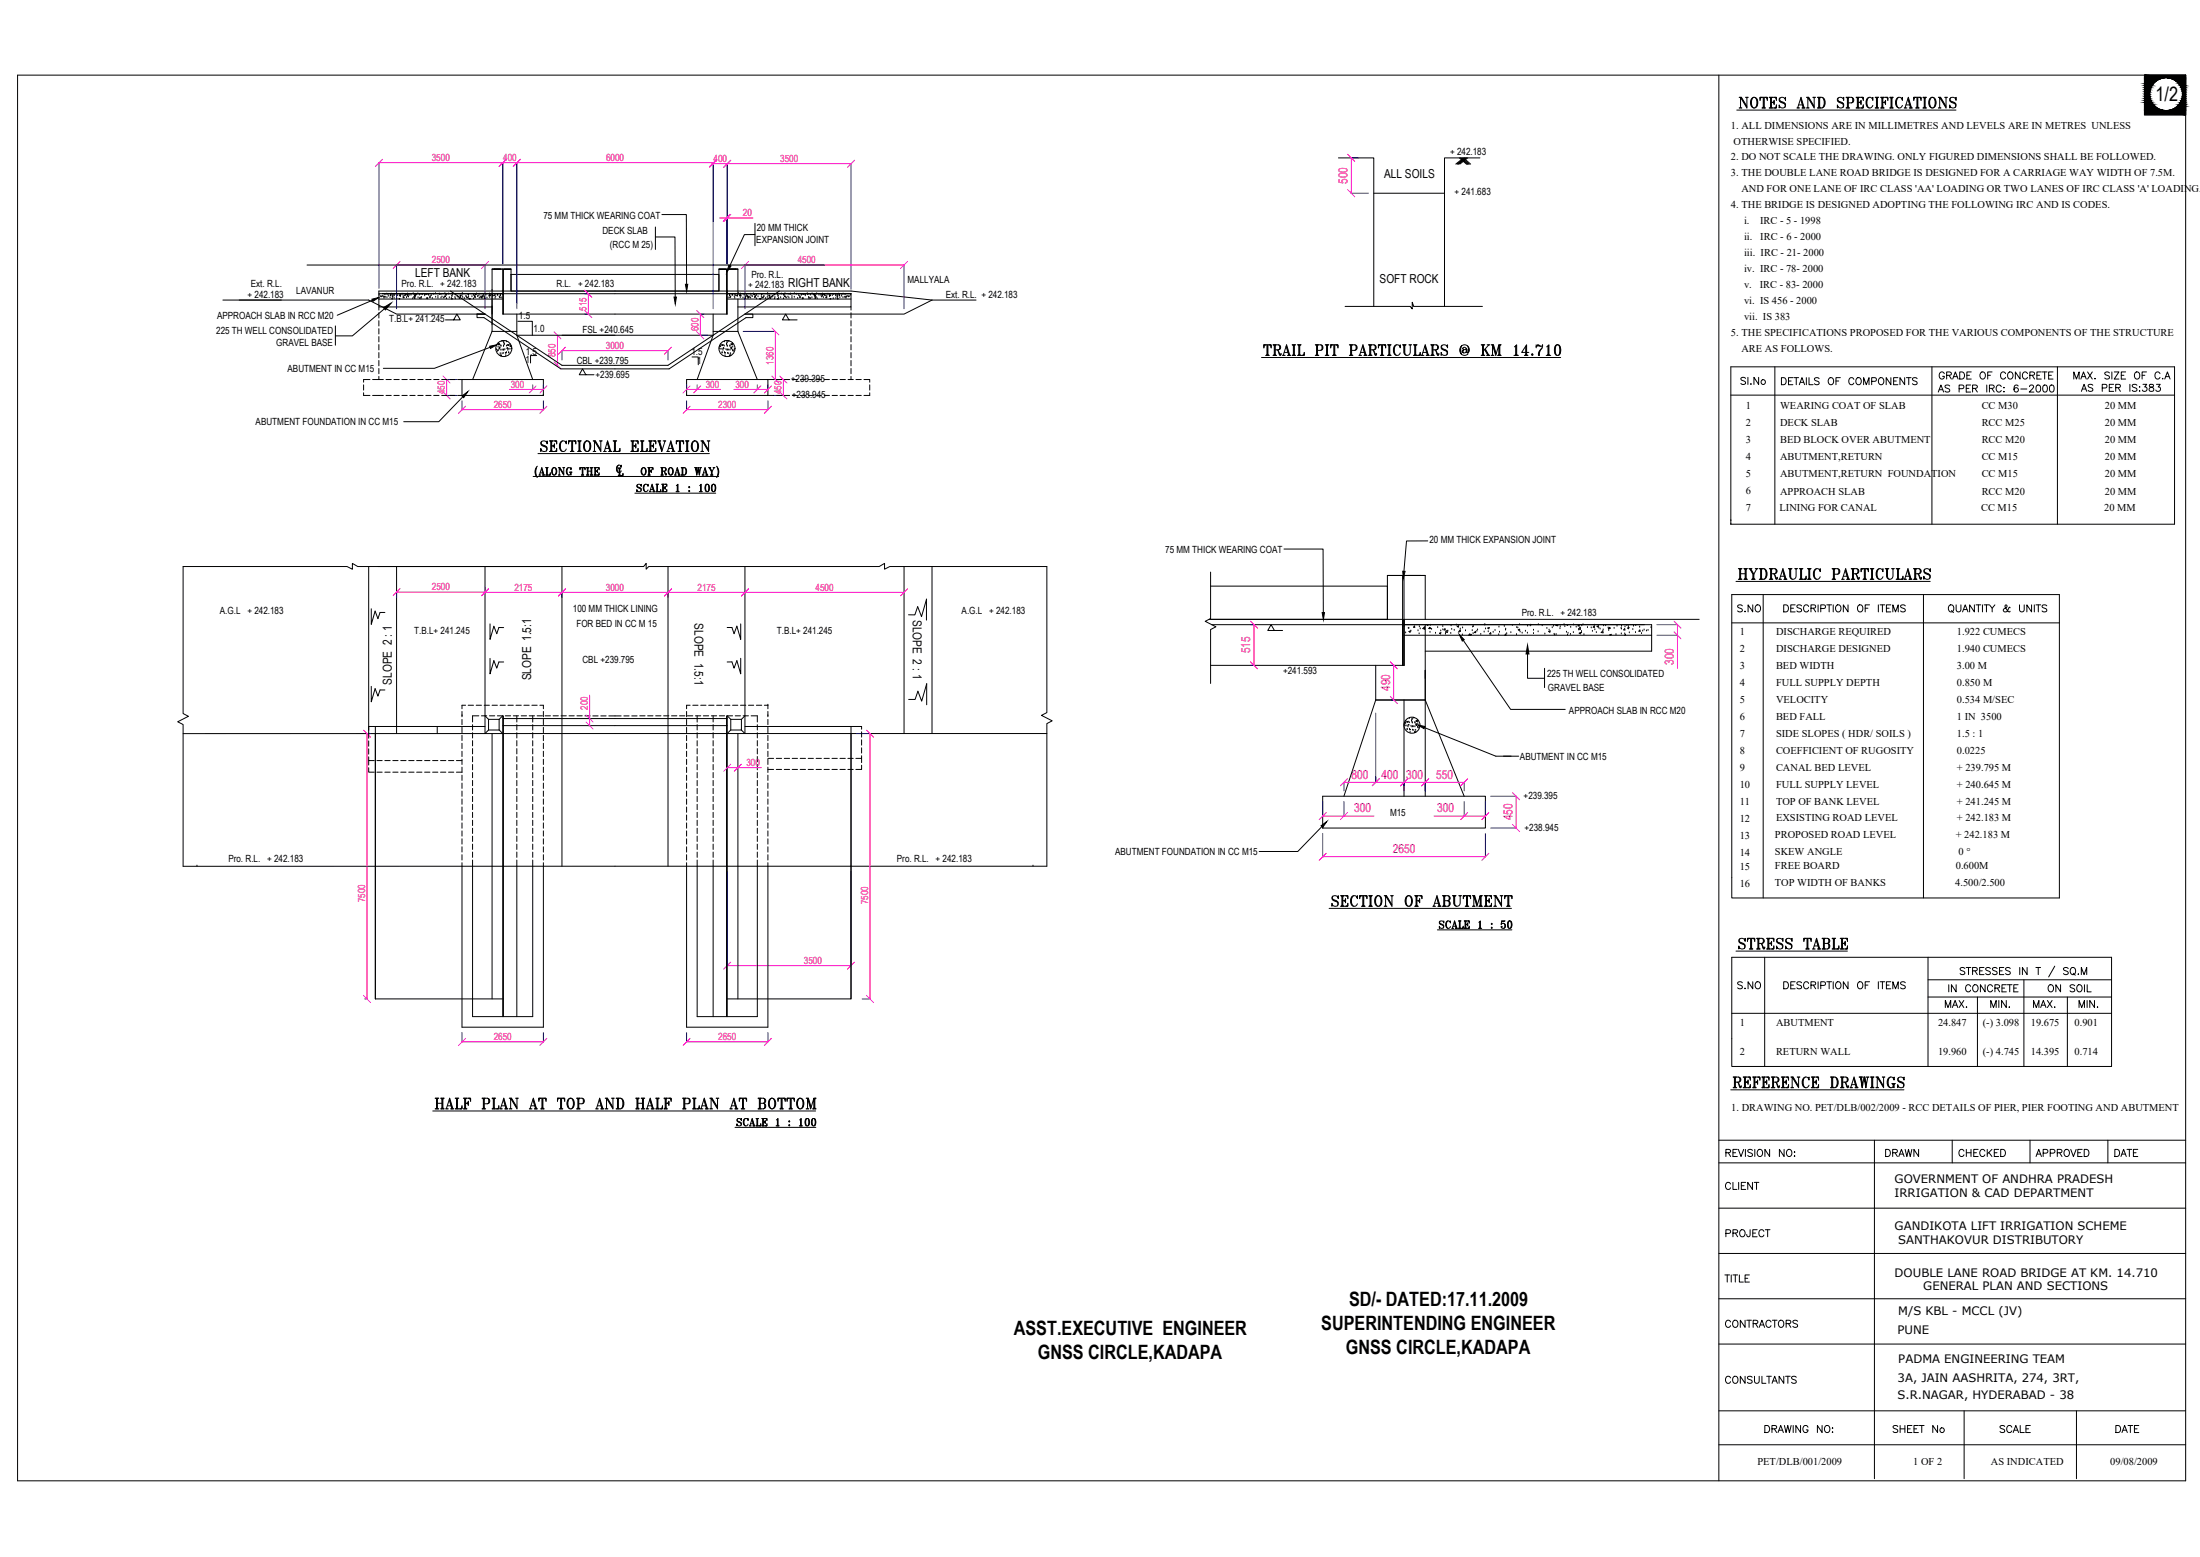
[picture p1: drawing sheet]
<svg xmlns="http://www.w3.org/2000/svg" width="1189mm" height="841mm" viewBox="0 0 1189 841" stroke-linecap="round" stroke-linejoin="round" font-family="sans-serif">
<!-- layer: MAIN -->
<g fill="none" stroke="#000" stroke-width=".54">
<path d="M929 41v759M1159 41h22v21h-22zM1181 41h-1172v759M1181 41v759M723 85h19v81M787 89l4-4 4 4M789 85l4 4M790 85l4 4M792 85l-5 4M792 85l-4 4M793 85l-4 4M800 85h-19v81"/>
<path d="M358 116h13v38M742 104h39M354 128h11v32M354 123v12M408 127h-6l-8 16M408 121v12M205 159h67h-65M205 159h.1M208 159h.1M209 159h.1M210 159h.1M210 160h.1"/>
<path d="M211 159v1zM211 159h.1M212 159h.1M212 160h.1M213 159h.1M213 160h.1M214 159h.1M215 160h.1M216 160h.1M216 159v1zM217 160h.1M217 159h.1"/>
<path d="M218 159h.1M219 160h.1M219 159h1zM220 159h.1M221 160h.1M222 159h.1M223 159h.1M224 159h.1M224 159l1 1h-1zM224 159h1zM225 159h.1M226 159h.1"/>
<path d="M227 159h.1M227 159h1M228 159h.1M229 159h.1M230 160h.1M230 159h.1M231 159h.1M232 159h.1M233 160h.1M234 159h.1M235 159h.1M237 159h.1"/>
<path d="M238 159h.1M240 160h1zM240 159h.1M241 160h.1M241 159h.1M242 159h.1M243 157l61 40M244 160h.1M245 159h.1M246 159h.1M249 159v1zM250 160h.1"/>
<path d="M250 159h.1M253 159h.1M256 160h.1M257 159h.1M258 159h.1M259 160h.1M259 159h.1M261 160h.1M261 159h.1M263 159h.1M264 160h.1M265 160h.1"/>
<path d="M265 159h.1M265 159v1zM266 145h6M266 156v23M266 159l1 1h-1zM266 160h.1M267 160h.1M268 159h.1M269 159h.1M270 160h.1M272 145h-6v12M272 145v14"/>
<path d="M272 157h.1M272 145h4h-4v25M276 148h113v9h-113zM276 145v12M389 145v12M393 145h-4h4v12M393 157v13M393 145h6v14M393 157v13h-121v-11h121M394 145h5h-6v14M394 160h.1M396 159h.1"/>
<path d="M397 159h.1M397 160h.1M398 160l1-1v1zM398 160h.1M399 159h.1M400 160h.1M400 159v1zM400 159h.1M402 159h.1M403 159h.1M404 160h.1M406 159h.1"/>
<path d="M406 160h.1M407 159h.1M408 159h.1M408 160h.1M409 160h.1M412 159h.1M415 159h.1M415 160h.1M416 160v-1zM419 159h.1M420 159h.1M420 160h.1"/>
<path d="M421 157l-60 40h-57M422 159h.1M423 159h.1M424 160h.1M424 159h.1M426 159h.1M427 159h.1M429 159h.1M430 159h.1M432 160h.1M433 159h.1M434 159h.1"/>
<path d="M435 160h.1M435 159h.1M436 159h.1M437 159h.1M438 159h.1M439 159h.1M440 159h.1M441 159v1h-1zM441 159h.1M443 159h.1M444 160h.1M444 159h.1"/>
<path d="M445 159h1zM446 160h.1M447 159h.1M448 160h.1M448 159v1zM449 160h.1M450 160h.1M451 159h.1M452 160h.1M452 159h.1M453 160h.1M453 159h.1"/>
<path d="M453 160l1-1zM454 159h.1M455 160h.1M455 159h.1M456 159h.1M457 159h.1M460 159h.1M460 159h-67h67v7h-61M120 162h79M181 176v10M201 162l-19 8M205 162v-5h255l44 5h23"/>
<path d="M205 162v4h61M205 162h67M206 160h.1M207 160h.1M207 161h.1M208 167l-18 14h-9M208 160h.1M209 161h.1M211 161h.1M212 162h.1M212 161h.1M213 161h.1"/>
<path d="M214 161h.1M216 161v1M218 160h.1M218 160v1zM220 161h.1M220 160h.1M223 161h.1M224 161h.1M224 160h.1M226 161h.1M227 161h.1M228 161h.1"/>
<path d="M231 161h.1M232 160h1zM232 160h.1M234 161h.1M235 161h.1M237 160h.1M237 161h.1M238 161h.1M239 160h.1M240 161h.1M241 161h.1M243 161h.1"/>
<path d="M244 161h.1M244 162h.1M246 161h.1M247 160h.1M248 161h.1M248 161h1zM249 161h.1M250 161h.1M251 161h.1M252 160h.1M252 161h.1M253 161h.1"/>
<path d="M253 160h.1M254 162h.1M255 160h.1M256 161h.1M256 160h1zM257 161h.1M258 160h.1M259 161h.1M260 160h.1M260 160v1zM260 161h.1M262 161h.1"/>
<path d="M262 160h.1M262 170h-4v2h4l41 27M263 161h.1M265 161h.1M266 179h13M266 179l-11 26M268 161h.1M268 160h.1M270 160v1zM271 161h.1M279 170v11M280 174h8v7"/>
<path d="M385 179h14M385 170v11M393 162h67M393 161h.1M394 161l1-1zM395 160h.1M397 161h.1M399 162v17M399 179l10 26M400 161h.1M402 161h.1M403 170h4v2h-4l-41 27h-59"/>
<path d="M403 161h.1M403 160h.1M404 161h.1M405 160v1h-1zM405 160h.1M406 161h.1M407 160h.1M408 161h.1M409 161h.1M410 160h.1M410 162h1M411 162h.1"/>
<path d="M411 160h.1M412 161h.1M412 160v1zM413 160h.1M414 161h.1M415 161h.1M416 161h.1M417 161h.1M418 160h.1M419 161h.1M420 162h1M421 161h.1"/>
<path d="M422 161h.1M423 161h.1M424 161h.1M425 161h.1M426 160h.1M426 161h.1M428 160h.1M428 161h.1M429 161h.1M431 161h.1M434 161h.1M437 161h.1"/>
<path d="M438 161h.1M439 161h.1M440 160h.1M440 161h1zM441 161h.1M442 161h.1M445 160h.1M445 161h.1M446 161l1-1v1zM447 160h.1M449 161h.1M450 161h.1"/>
<path d="M452 161h.1M453 162h.1M453 161h.1M454 161h.1M456 161h.1M457 160h-1zM457 161h.1M457 160h.1M458 160h.1M459 160h.1M727 166h35l1 1v-4l1 3h37M265 188l-30 11h-28"/>
<path d="M268 189h.1M269 190h.1M269 189h.1M269 188h.1M269 186h.1M270 186h.1M270 187h.1M270 188h.1M270 192h.1M270 191h.1M271 192h.1M271 189h.1"/>
<path d="M271 187h.1M271 184h.1M271 191h.1M272 191h.1M272 189h.1M272 187h.1M272 185h.1M273 186h.1M273 189h.1M273 191v-1zM273 192h.1M274 185h.1"/>
<path d="M274 190h.1M274 187h.1M274 188h.1M274 189h.1M274 186h1zM275 191h.1M275 189h.1M275 187h.1M276 186h.1M276 189h.1M276 187h.1M276 188h.1"/>
<path d="M279 181h106M279 181l9 24M304 181h28M385 181l-8 24M389 188h.1M389 187h.1M390 189h.1M390 186h.1M390 187h.1M390 191h.1M390 186h1zM391 189h.1"/>
<path d="M391 187h.1M391 188h.1M391 185h.1M391 190h.1M392 190v1zM392 192h.1M392 189h.1M393 186h.1M393 189h.1M393 185h.1M393 187h.1M393 191h.1"/>
<path d="M394 184h.1M394 189h.1M394 191h.1M394 192h.1M394 187h.1M395 191h.1M395 192h.1M395 187h.1M395 188h.1M395 186h1h-1zM396 186h.1M396 188h.1"/>
<path d="M396 189h.1M396 190h.1M397 189h.1M250 205h44v9h-44zM250 214l-13 14h-19M294 214h.1M371 205h44v9h-44zM371 214h.1M694 297h21v34M772 292h-12l-1 17M199 306v90M204 306h144l1-2v3l2-1h124l3-2v3l3-1h85v79l-3 1 6 3-3 2v77h-467v-77l-3-1 6-3-3-2v-79h89l2 1v-3l3 2h109"/>
<path d="M214 306v90M262 306v90l2-2h6M304 306v162M361 306v162M403 306v90l-2-2h-6M489 306v90M504 306v90M654 317h96v18h-96M654 309v25l-3 2 6 3-3 1v29M750 311v24M758 311h-8h8v48v-24h-105M759 311v48h-105"/>
<path d="M761 311h9M761 311h-2h11v24M761 311h7M201 329v8l2-7 1 4 1-3h3M265 337v8l2-7 1 4 2-3h2M400 337v8l-2-7-1 4-1-3h-3M501 324v11M501 324l-3 9-2-5-2 4h-3M655 337h103M759 335h159M759 337h134v15h-123M761 339h.1"/>
<path d="M764 338l1 1h-1zM767 339h.1M767 340h.1M770 340h.1M770 339v1h-1zM770 337v93M771 337h1M773 340h.1M773 339v1l-1-1zM773 338h.1M774 340h.1M777 339h.1"/>
<path d="M780 338h.1M781 340h-1zM784 338h.1M784 340h.1M787 338h.1M787 338h1v1zM789 340h.1M790 339h.1M796 339h.1M796 338h.1M802 338h.1M803 340h.1"/>
<path d="M804 339h1v1zM810 339h.1M813 338h.1M814 340h.1M817 338h.1M820 339h.1M821 337h.1M826 338h.1M827 338h.1M831 337h.1M833 338h.1M836 339h.1"/>
<path d="M839 339h.1M840 338h.1M841 337v1h1v-1M843 340h.1M843 339h.1M845 337h.1M846 338h.1M847 337h.1M849 339h.1M850 338h.1M852 339h.1M853 337v1z"/>
<path d="M854 339v1h-1zM855 338h.1M855 337h.1M858 339h.1M860 339h.1M861 338l1 1h-1zM862 338h.1M863 338h1v1zM864 339h.1M865 340h.1M867 338h.1M868 338h.1"/>
<path d="M869 339h.1M870 339v1l-1-1zM870 340h.1M872 339h.1M874 338h.1M876 339h.1M876 340h.1M876 338h.1M878 340h-1zM878 339h.1M879 338h.1M879 339h1v1z"/>
<path d="M880 338h.1M883 338h.1M884 338h.1M886 339h.1M892 339h.1M265 356v8l2-7 1 4 2-3h2M400 356v8l-2-7-1 4-1-3h-3M743 359v19M759 343h134M760 342h.1M762 341h-1h1v1M762 341h.1"/>
<path d="M766 341h.1M767 342h.1M773 342h.1M776 342h.1M778 342h1h-1zM779 341h.1M780 340h.1M781 343h.1M781 341h1v1zM782 341h.1M784 342h.1M786 340h.1"/>
<path d="M788 342h.1M789 340v1zM790 343h.1M791 346l25 37h30M792 341h.1M794 343v-1v1M795 343h.1M796 341h.1M796 342h.1M797 341v1v-1M798 341h.1M798 340h.1"/>
<path d="M800 343h.1M802 341h.1M804 341h.1M806 342h-1zM807 342h.1M808 341h.1M810 343h.1M810 341h.1M814 343h-1l1-1v1M814 342h.1M816 342h.1M820 343h.1"/>
<path d="M820 340h1v1zM821 341h.1M823 342h.1M824 341h.1M825 342h.1M825 353v13h10M829 340h.1M829 342h.1M831 341h.1M835 343h.1M837 341h1h-1zM837 340h.1"/>
<path d="M840 343h.1M841 343h.1M847 341h.1M847 343h.1M847 342h.1M849 343h.1M850 342h.1M853 340h.1M853 342h1zM855 341h.1M855 342h.1M856 343h.1"/>
<path d="M861 341h.1M862 340h.1M863 342h.1M866 341v1h-1zM866 340h.1M869 341h.1M870 343h1M873 343h.1M876 342h.1M878 343h.1M878 342h.1M880 342h.1"/>
<path d="M882 340h.1M884 342h.1M886 340v1zM887 342h.1M888 341h.1M888 340h.1M890 341h.1M891 341h.1M201 371v8l2-7 1 4 1-3h3M501 369v12M501 369l-3 10-2-6-1 5h-4M743 378h27l21 52"/>
<path d="M743 378l-17 52M759 378v52M835 361v10M203 392v148h69M250 384v3M250 389v2M250 393v3M250 397v3M250 387h.1M252 381h-2v2M253 381h3M255 391v3"/>
<path d="M255 396v3M257 381h3M259 387h-4v3M260 387h3M262 381h2M262 392h-26v4M262 387l2 2M264 389h6M264 389v5M264 387h3M266 396v144M266 381h3"/>
<path d="M269 387h3M270 389v5l2 2M270 381h3M272 387v162M272 392h121M272 388h121M272 387l-2 2M273 387h3M275 381h2M277 387h3M279 381h3M279 387v3"/>
<path d="M279 391v3M279 396v3M282 387h3M283 381h3M286 387h3M287 381h3M288 387v3M288 391v3M288 396v3M290 387h3M292 381h2v2M294 384v3"/>
<path d="M294 389v2M294 393v3M294 397v3M295 387h2M299 387h3M303 387h3M307 387h3M312 387h3M316 387h3M320 387h3M325 387h3M329 387h7"/>
<path d="M337 387h3M341 387h3M346 387h3M350 387h3M354 387h3M359 387h2M363 387h3M367 387h3M371 384v3M371 389v2M371 393v3M371 397v3"/>
<path d="M371 387h3M373 381h-2v2M374 381h3M376 387h3M377 387v3M377 391v3M377 396v3M379 381h3M380 387h3M383 381h3M384 387h3M385 387v3"/>
<path d="M385 391v3M385 396v3M387 381h3M389 387h3M392 381h2M393 387v162M393 387h3M393 387l2 2M395 389h6M395 389v5l-2 2M396 381h3M397 387h3"/>
<path d="M399 396v144M400 381h3M401 394h.1M401 389v5M402 387h2M403 392h25M403 387l-2 2M404 381h3M406 387h3v3M409 381h3M409 391v3M409 396v3"/>
<path d="M413 381h2M415 381h.1M415 387h.1M415 381v2M415 384v3M415 389v2M415 393v3M415 397v3M460 392v148M566 396h-467M759 392h.1M759 390l1 1h-1z"/>
<path d="M760 392h.1M760 390h.1M760 394h.1M760 390h1zM761 393h.1M761 390h.1M761 391v1zM762 390h.1M762 388h.1M762 394h.1M762 396h.1M762 392h.1"/>
<path d="M763 390h.1M763 389h.1M763 393h.1M763 388h.1M763 391h.1M763 394h.1M764 387v1M764 393h.1M764 395h.1M764 395l1 1zM765 396h.1M765 391h.1"/>
<path d="M765 393h.1M765 390h.1M765 394h.1M765 395h.1M765 391h1zM765 392h1zM765 389l1 1h-1zM766 389h.1M766 393h.1M766 391h.1M766 390h.1M767 392h.1"/>
<path d="M770 393l38 15h13M250 401v3M250 406v3M250 410v3M250 414v3M250 419v3M255 400v3M255 404v3M255 409v3M255 413v3M255 417v3M279 400v3"/>
<path d="M279 404v3M279 409v3M279 413v3M279 417v3M288 400v3M288 404v3M288 409v3M288 413v3M288 417v3M294 401v3M294 406v3M294 410v3"/>
<path d="M294 414v3M294 419v3M371 401v3M371 406v3M371 410v3M371 414v3M371 419v3M377 400v3M377 404v3M377 409v3M377 413v3M377 417v3"/>
<path d="M385 400v3M385 404v3M385 409v3M385 413v3M385 417v3M409 400v3M409 404v3M409 409v3M409 413v3M409 417v3M415 401v3M415 406v3"/>
<path d="M415 410v3M415 414v3M415 419v3M250 423v3M250 427v3M250 432v2M250 436v3M255 422v2M255 426v3M255 430v3M255 434v3M255 439v3"/>
<path d="M279 422v2M279 426v3M279 430v3M279 434v3M279 439v3M288 422v2M288 426v3M288 430v3M288 434v3M288 439v3M294 423v3M294 427v3"/>
<path d="M294 432v2M294 436v3M371 423v3M371 427v3M371 432v2M371 436v3M377 422v2M377 426v3M377 430v3M377 434v3M377 439v3M385 422v2"/>
<path d="M385 426v3M385 430v3M385 434v3M385 439v3M409 422v2M409 426v3M409 430v3M409 434v3M409 439v3M415 423v3M415 427v3M415 432v2"/>
<path d="M415 436v3M715 430h88v17h-88zM250 440v3M250 444v3M250 449v3M250 453v3M250 457v3M255 443v3M255 447v3M255 452v3M255 456v3M279 443v3"/>
<path d="M279 447v3M279 452v3M279 456v3M288 443v3M288 447v3M288 452v3M288 456v3M294 440v3M294 444v3M294 449v3M294 453v3M294 457v3"/>
<path d="M371 440v3M371 444v3M371 449v3M371 453v3M371 457v3M377 443v3M377 447v3M377 452v3M377 456v3M385 443v3M385 447v3M385 452v3"/>
<path d="M385 456v3M409 443v3M409 447v3M409 452v3M409 456v3M415 440v3M415 444v3M415 449v3M415 453v3M415 457v3M714 447l-13 13h-21M715 447h.1"/>
<path d="M106 468h.1M250 466v89h44v-89M250 462v3M255 465v84h33v-84M255 460v3M279 460v3M279 465v84M288 460v3M294 462v3M371 466v89h44v-89M371 462v3M377 465v84h32v-84"/>
<path d="M377 460v3M385 460v3M385 465v84M409 460v3M415 462v3M460 468v72h-67M558 468h.1"/>
<circle cx="1171" cy="51" r="9"/>
<circle cx="272" cy="188" r="4"/>
<circle cx="393" cy="188" r="4"/>
<circle cx="763" cy="392" r="4"/>
</g>
<!-- layer: NOTES -->
<g fill="none" stroke="#000" stroke-width=".54">
<path d="M959 198v85M1044 198v85M1112 198v85M935 213h240M935 281h.1M935 283h.1M935 283v-85h240v85M935 283h240M936 336h177M953 321v164M1039 321v164M936 474v-153h177v164"/>
<path d="M954 517v59M1042 517v59M1042 539h99M1042 529h99M1069 539v37M1094 529v47M1117 539v37M936 547h205M936 561v-44h205v59M929 616h252M1013 616v183M1055 616v12"/>
<path d="M1097 616v12M1139 616v12M929 628h252M929 653h252M929 677h252M929 702h252M929 726h252M929 762h252M1061 762v37M1122 762v37M929 780h252"/>
</g>
<!-- layer: 0 -->
<g fill="none" stroke="#000" stroke-width=".54">
<path d="M939 59h118M682 193h161M288 257h100M291 245h92M343 266h44M344 263l2 1M345 262v1h1a1.5 1.5 0 0 1 0 3 1.4 1.4 0 0 1-2-2v2v-1M346 262h1v1a1.1 1.1 0 0 0-2-1 1.1 1.1 0 0 0 0 1l1 1v1M348 262v3M349 262l-1 1 1 3M350 262v1a1.3 1.3 0 0 0-1-1 1.3 1.3 0 0 0-1 1v1a1.3 1.3 0 0 0 1 2 1.3 1.3 0 0 0 1-1M351 266h1"/>
<path d="M351 265l1-3 2 4M352 264h1M352 262l1 3M352 262l1 4M353 266h1M353 265v1M353 265l1 1M355 262v4M355 265v1M355 262v3M355 265h.1M357 265v1v-2v2h-3"/>
<path d="M357 265l-1 1M357 265v1M358 266h2v-2v2M358 262v4M358 265v1M358 263h1M358 265l1 1M359 263v1zM359 263v1M360 265l-1 1M360 265v1M365 266h2"/>
<path d="M365 262h1v4M366 262v4M366 265v1M366 262v3M366 265l1 1M372 263h1zM372 263h.1M372 265l1 1zM372 265h.1M378 266h2M378 262h1v4M379 262v4"/>
<path d="M379 265l-1 1M379 262v3v1M379 265v1M381 262a2 2 0 0 1 3 1 2 2 0 0 1-2 3l-1-1zM381 262v3M382 262l-1 1 1 3M382 262l1 1-1 3M383 262v3M385 262a2 2 0 0 1 2 1 2 2 0 0 1-1 3l-1-1zM385 262v3M385 262v1v3M386 262v1v3"/>
<path d="M386 262v3M938 314h105M718 491h99M778 499l2 1M778 498v1h2a1.2 1.2 0 0 1 0 2 1.2 1.2 0 0 1-2-1v1M780 498v-1v2a1.1 1.1 0 0 0-1-2 1.1 1.1 0 0 0 0 2l1 1v1M782 498v3M782 497v2v2M784 498v-1v2a1.4 1.4 0 0 0-2-2 1.3 1.3 0 0 0-1 2v1a1.3 1.3 0 0 0 1 1 1.3 1.3 0 0 0 2-1M786 498l1 3M786 498l1 3-1-4-1 4M788 497h2"/>
<path d="M789 497v4M789 498h.1M789 498v3M789 497v1M791 497h3v2v-2M791 497l1 1M792 497v1M792 497v4M792 498v3M792 499h1M793 499v1zM793 499v1"/>
<path d="M793 499h-1l1 1M793 497l1 1M794 497v1M799 498l1-1v4M800 498v3M806 499h.1M812 498l1-1h-1l-1 2a1.3 1.3 0 0 1 2 0 1.3 1.3 0 0 1 0 2 1.3 1.3 0 0 1-2-1h1l-1 1M812 498h1M813 499v1v1M813 499v2M815 498a2 2 0 0 1 2 1 2 2 0 0 1-1 2h-1zM815 498v3"/>
<path d="M816 497l-1 2 1 2M816 497l1 2-1 2M816 498v3M777 502h40M785 501h1M785 501h.1M785 500h2M786 501h2M787 501h.1M788 501h3v-1v1M789 501h.1M791 501h-1"/>
<path d="M791 501h3v-1v1M792 501h-1M792 501h.1M794 501h-1M794 501h.1M799 501h2M800 501h.1M806 501h.1M811 500h.1M938 514h60M935 589h94M234 600h207"/>
<path d="M397 609h44M398 605l2 2M399 604v1l1 1a1.2 1.2 0 0 1 0 2 1.2 1.2 0 0 1-2-1v1M400 605l1-1v1a1.1 1.1 0 0 0-2-1 1.1 1.1 0 0 0 0 2l1 1v1M402 605v3M403 604l-1 2 1 2M404 605v-1v1a1.3 1.3 0 0 0-1-1 1.3 1.3 0 0 0-1 2v1a1.3 1.3 0 0 0 1 1 1.3 1.3 0 0 0 1-1M405 608h1M405 608l1-4 1 4M406 607h1M407 608h1M407 608h.1"/>
<path d="M408 608h.1M409 608h2v-1v1M409 604v4M409 608h.1M409 608h1M411 608h-1M411 608h.1M412 608h2v-1v1M412 604v4M412 608h.1M413 604v4M413 606h1"/>
<path d="M413 608h.1M414 605v2zM414 606h.1M414 606h-1h1M414 608h.1M419 608h2M420 605v-1v4M420 605v3M420 608h.1M420 608h1M426 608h1zM426 605l1 1z"/>
<path d="M426 606h.1M426 608h.1M432 608h2M432 605l1-1v4M433 605v3M433 608h-1M433 608h.1M436 604a2 2 0 0 1 2 2 2 2 0 0 1-2 2l-1-1zM436 605v3M436 604l-1 2 1 2M436 604l1 2-1 2M437 605v3"/>
<path d="M439 604a2 2 0 0 1 2 2 2 2 0 0 1-1 2l-1-1zM439 605v3M440 604l-1 2 1 2M440 604l1 2-1 2M440 605v3"/>
</g>
<!-- layer: steel -->
<path d="M205 88v68M272 88v54M279 88v79M385 88v79M393 88v54M460 88v68M378 170h2M301 181h.1M301 197h.1M304 189v5M361 189v5M378 181h4" fill="none" stroke="#00f" stroke-width=".54"/>
<path d="M205 88h180M385 88h75M378 170v11M301 181v16M304 189h57" fill="none" stroke="#f0f" stroke-width=".54"/>
<!-- layer: 0 -->
<g fill="none" stroke="#f0f" stroke-width=".54">
<path d="M207 86l-4 4M274 86l-4 4M281 86l-4 4M387 86l-4 4M387 87l-4 3M395 87l-4 3M462 87l-4 3M728 83l4 4M395 116l-4 4M728 102l4 4M216 141l-4 4M264 141l-4 4"/>
<path d="M316 157l4 4M404 141l-3 4M490 141l-3 4M299 179l4 4M316 168l4 4M376 179l4 4M376 168l4 4M417 177l4 4M299 195l4 4M306 187l-4 4M363 187l-4 4M239 203l4 4"/>
<path d="M239 212l4 4M252 219l-4 4M290 208l-4 4M296 219l-4 4M296 208l-4 4M373 219l-4 4M373 208l-4 4M379 208l-4 4M411 208l-4 4M417 219l-4 4M417 208l-4 4M417 203l4 4"/>
<path d="M421 203l4 4M421 212l4 4M216 318l-4 4M264 318l-4 4M306 318l-4 4M363 318l-4 4M404 318l-3 4M490 318l-3 4M676 336l4 3M905 336l3 3M676 357l4 4M751 357l4 4"/>
<path d="M905 341l3 4M751 376l4 4M196 394l4 4M317 390l4 4M317 386l4 4M468 394l4 4M395 413l-4 4M401 413l-4 4M717 439l-4 4M728 439l-4 4M728 421l-4 3M745 421l-3 3"/>
<path d="M757 424l4-3-4 4M772 421l-4 4M793 439l-4 4M793 421l-4 4M805 439l-4 4M817 428l4 4M817 445l4 4M717 461l-4 4M805 461l-4 4M395 520l-4 3M462 520l-4 3M196 538l4 4"/>
<path d="M468 538l4 3M252 561l-4 4M296 561l-4 4M373 561l-4 4M417 561l-4 4"/>
</g>
<!-- layer: MAIN -->
<g fill="#000" stroke="#000" stroke-width=".54">
<path d="M370 154h2l-1 3zM394 143l1 1-2 3zM201 162l4-1-4 2zM207 166l4-2-3 3zM364 160h2l-1 4zM265 187l3-1-3 2zM250 214l3-2-2 3zM758 309h1l-1 3zM714 331h2l-1 4zM789 343l2 3h-1zM825 348l1 5h-1zM766 392h4v2z"/>
<path d="M714 446l3-2-2 3z"/>
</g>
<g fill="none" stroke="#00f" stroke-width=".54">
<path d="M730 85h4M730 104h10M214 143v24M262 143v24M316 159h2M403 143v24M489 143v24M316 170h2M241 205h6M241 214h6M250 216v5M288 208v2"/>
<path d="M294 208v2M294 216v5M371 208v2M371 216v5M377 208v2M409 208v2M415 208v2M415 216v5M418 205h5M418 214h5M214 320v3M262 317v3"/>
<path d="M361 320v3M304 320v3M676 337h2M895 337h11M676 359h2M752 359h1M895 343h11M752 378h1M198 396h2M318 392h1M318 388h1M463 396h7"/>
<path d="M743 385v38M715 433v8M726 423v4M726 433v8M759 423v4M770 423v4M791 423v4M791 433v8M803 433v8M806 430h13M715 450v13M803 450v13"/>
<path d="M806 447h13M393 471v51M460 471v51M197 540h1M466 540h4M250 558v5M294 558v5M371 558v5M415 558v5"/>
</g>
<g fill="none" stroke="#f0f" stroke-width=".54">
<path d="M730 85v19M214 143h48M318 159v11M403 143h86M241 205v9M275 210h19M371 210h18M397 210h18M423 205v9M250 221h44M371 221h44M214 320h48"/>
<path d="M304 320h57M678 337v22M906 337v24M753 359v19M319 375v17M198 396v144M470 396v144M726 423h65M819 430v17M715 441h28M775 441h28M715 463h88"/>
<path d="M393 522h67M250 563h44M371 563h44"/>
</g>
<!-- layer: elevations -->
<g fill="#000" stroke="#000" stroke-width=".54">
<path d="M1159 51l3 1v-1zM1159 51l3 1h-3z"/>
<path d="M1159 50l3 1v-1zM1159 50l3 1h-3z"/>
<path d="M1159 52l3 1v-1zM1159 52l3 1h-3z"/>
<path d="M1159 48l3 2v-2zM1159 48l3 2h-3z"/>
<path d="M1159 53l3 1v-1zM1159 53l3 1h-3z"/>
<path d="M1159 47l3 1v-1zM1159 47l3 1h-3z"/>
<path d="M1159 54l4 1-1-1zM1159 54l4 1h-4z"/>
<path d="M1159 46l3 1 1-1zM1159 46l3 1h-3z"/>
<path d="M1159 55l5 1-1-1zM1159 55l5 1h-5z"/>
<path d="M1159 45l4 1 1-1zM1159 45l4 1h-4z"/>
<path d="M1159 56l6 1-1-1zM1159 56l6 1h-6z"/>
<path d="M1159 44l5 1 1-1zM1159 44l5 1h-5z"/>
<path d="M1159 57l6 1v-1zM1159 57l6 1h-6z"/>
<path d="M1159 44h6zM1159 44h6h-6z"/>
<path d="M1159 58l7 1-1-1zM1159 58l7 1h-7z"/>
<path d="M1159 43l6 1 1-1zM1159 43l6 1h-6z"/>
<path d="M1159 59h9h-2zM1159 59h9h-9z"/>
<path d="M1159 43h7h2zM1159 43h7h-7z"/>
<path d="M1159 59l10 1zM1159 59l10 1z"/>
<path d="M1159 42h10zM1159 42l9 1z"/>
<path d="M1159 60h11zM1159 60h11z"/>
<path d="M1159 42h11zM1159 42h10z"/>
<path d="M1159 41l22 1v-1zM1159 41l22 1h-22z"/>
<path d="M1171 42h10zM1171 42h10z"/>
<path d="M1172 42l9 1zM1172 42l9 1z"/>
<path d="M1174 43h7zM1174 43h7z"/>
<path d="M1175 43l6 1v-1zM1175 43l6 1h-5z"/>
<path d="M1176 44h5zM1176 44h5h-4z"/>
<path d="M1177 44l4 1v-1zM1177 44l4 1h-4z"/>
<path d="M1177 45l4 1v-1zM1177 45l4 1h-3z"/>
<path d="M1178 46l3 1v-1zM1178 46l3 1h-2z"/>
<path d="M1179 47l2 1v-1zM1179 47l2 1h-2z"/>
<path d="M1179 48l2 2v-2zM1179 48l2 2h-2z"/>
<path d="M1179 50l2 1v-1zM1179 50l2 1h-2z"/>
<path d="M1179 51l2 1v-1zM1179 51l2 1h-2z"/>
<path d="M1179 52l2 1v-1zM1179 52l2 1h-2z"/>
<path d="M1179 53l2 1v-1zM1179 53l2 1h-2z"/>
<path d="M1179 54l2 1v-1zM1179 54l2 1h-3z"/>
<path d="M1178 55l3 1v-1zM1178 55l3 1h-4z"/>
<path d="M1177 56l4 1v-1zM1177 56l4 1h-4z"/>
<path d="M1177 57l4 1v-1zM1176 58l1-1 4 1z"/>
<path d="M1176 58l5 1v-1zM1175 59l1-1 5 1z"/>
<path d="M1175 59h6zM1174 59h1h6z"/>
<path d="M1174 59l7 1zM1172 60h9z"/>
<path d="M1172 60h9zM1171 60h10z"/>
<path d="M1159 60l22 2v-2zM1159 60l22 2h-22z"/>
</g>
<path d="M241 173h8l-2-3-2 3M426 173l-1-3-2 3h8M317 202l-2-3-2 3h8M689 341l-2-4-2 4h8" fill="none" stroke="#000" stroke-width=".54"/>
<path d="M262 320h.1M304 320h.1M361 320h.1M403 320h.1M489 320h.1" fill="none" stroke="#00f" stroke-width=".54"/>
<path d="M262 320h42M361 320h128" fill="none" stroke="#f0f" stroke-width=".54"/>
<!-- layer: adding -->
<path d="M199 162l15 8h48M504 162l-15 8h-86" fill="none" stroke="#000" stroke-width=".54"/>
<path d="M393 118v24" fill="none" stroke="#00f" stroke-width=".54"/>
<path d="M389 118h18" fill="none" stroke="#f0f" stroke-width=".54"/>
<!-- layer: text -->
<path d="M402 179h17M418 205h1M393 415h.1M399 415h.1" fill="none" stroke="#00f" stroke-width=".54"/>
<path d="M419 179v26M393 415h18" fill="none" stroke="#f0f" stroke-width=".54"/>
<g fill="none" stroke="#000" stroke-width=".54">
<path d="M166 143h280M205 166v1M205 169v3M205 173v3M205 178v2M460 166v1M460 169v3M460 173v3M460 178v2M205 182v3M205 186v3M205 190v3"/>
<path d="M205 195v3M205 199v3M290 192h-3v4M374 193h3v4M460 182v3M460 186v3M460 190v3M460 195v3M460 199v3M196 212v2h4M196 208v3M200 205h-4v1"/>
<path d="M201 214h6M205 203v2h-4M205 205h2M209 205h2M209 214h2M213 205h3M213 214h3M217 205h3M217 214h3M221 205h3M221 214h3M226 205h3"/>
<path d="M226 214h3M230 205h3M230 214h3M234 205h3M234 214h3M239 205h3M239 214h3M243 205h3M243 214h3M247 205h3M247 214h3M415 205h3"/>
<path d="M415 214h3M420 205h2M420 214h2M424 205h3M424 214h3M428 205h3M428 214h3M432 205h3M432 214h3M437 205h3M437 214h3M441 205h3"/>
<path d="M441 214h3M445 205h3M445 214h3M450 205h3M450 214h3M454 205h3M454 214h3M458 205h3M458 214h3M460 203v2M463 205h2M463 214h2"/>
<path d="M467 205h3v1M470 212v2h-3M470 208v3M199 396v3M236 392h-37v2M428 392h38v2M466 395v3M466 400v2M199 409v2h3M199 415v2h3M199 400v3M199 404v3"/>
<path d="M199 411v2M204 411h3M204 417h3M208 411h3M208 417h3M212 411h3M212 417h3M217 411h2M217 417h2M221 411h3M221 417h3M225 411h3"/>
<path d="M225 417h3M229 411h3M229 417h3M234 411h3M234 417h3M238 411h3M238 417h3M242 411h3M242 417h3M247 411h3M247 417h3M415 410h3"/>
<path d="M415 416h3M419 410h3M419 416h3M424 410h3M424 416h3M428 410h3M428 416h3M432 410h3M432 416h3M437 410h3M437 416h3M441 410h3"/>
<path d="M441 416h3M445 410h3M445 416h3M450 410h2M450 416h2M454 410h3M454 416h3M458 410h3M458 416h3M466 408v2h-3M466 413v3h-3M466 404v3"/>
<path d="M466 410v2M936 474v11h177M936 561v15h205M9 800h1172"/>
</g>
<g font-size="11.5">
<text x="938" y="61">%%UNOTES AND SPECIFICATIONS</text>
<text x="681" y="194">%%UTRAIL PIT PARTICULARS @ KM 14.710</text>
<text x="937" y="315">%%UHYDRAULIC PARTICULARS</text>
<text x="937" y="515">%%USTRESS TABLE</text>
<text x="233" y="601">%%uHALF PLAN AT TOP AND HALF PLAN AT BOTTOM</text>
</g>
<g font-size="11">
<text x="290" y="246">%%USECTIONAL ELEVATION</text>
<text x="717" y="492">%%USECTION OF ABUTMENT</text>
<text x="935" y="590">%%UREFERENCE DRAWINGS</text>
</g>
<g font-size="10.7">
<text x="1165" y="54">1/2</text>
<text x="729" y="706">SD/- DATED:17.11.2009</text>
<text x="714" y="718">SUPERINTENDING ENGINEER</text>
<text x="548" y="721">ASST.EXECUTIVE ENGINEER</text>
<text x="727" y="731">GNSS CIRCLE,KADAPA</text>
<text x="561" y="734">GNSS CIRCLE,KADAPA</text>
</g>
<text font-size="10.6" x="287" y="259">%%U(ALONG THE OF ROAD WAY)</text>
<text font-size="9.7" x="1058" y="529">STRESSES IN T / SQ.M</text>
<g font-size="7.5">
<text x="940" y="209">Sl.No</text>
<text x="962" y="209">DETAILS OF COMPONENTS</text>
<text x="1047" y="206">GRADE OF CONCRETE</text>
<text x="1120" y="206">MAX. SIZE OF C.A</text>
<text x="1047" y="213">AS PER IRC: 6-2000</text>
<text x="1124" y="213">AS PER IS:383</text>
<text x="1052" y="332">QUANTITY &amp; UNITS</text>
<text x="1052" y="537">IN CONCRETE ON SOIL</text>
<text x="1050" y="545">MAX. MIN. MAX. MIN.</text>
<text x="932" y="626">REVISION NO:</text>
<text x="1018" y="626">DRAWN</text>
<text x="1058" y="626">CHECKED</text>
<text x="1099" y="626">APPROVED</text>
<text x="1142" y="626">DATE</text>
<text x="932" y="644">CLIENT</text>
<text x="932" y="669">PROJECT</text>
<text x="931" y="694">TITLE</text>
<text x="932" y="718">CONTRACTORS</text>
<text x="932" y="749">CONSULTANTS</text>
<text x="953" y="775">DRAWING NO:</text>
<text x="1022" y="775">SHEET No</text>
<text x="1080" y="775">SCALE</text>
<text x="1143" y="775">DATE</text>
</g>
<g font-size="7.1">
<text x="938" y="332">S.NO</text>
<text x="963" y="332">DESCRIPTION OF ITEMS</text>
<text x="938" y="535">S.NO</text>
<text x="963" y="535">DESCRIPTION OF ITEMS</text>
</g>
<g font-size="6.7" fill="#f00">
<text x="728" y="99" transform="rotate(-90 728 99)">500</text>
<text x="676" y="353" transform="rotate(-90 676 353)">515</text>
<text x="905" y="359" transform="rotate(-90 905 359)">300</text>
<text x="751" y="373" transform="rotate(-90 751 373)">490</text>
<text x="730" y="421">800</text>
<text x="747" y="421">400</text>
<text x="760" y="421">300</text>
<text x="776" y="421">550</text>
<text x="732" y="439">300</text>
<text x="777" y="439">300</text>
<text x="817" y="443" transform="rotate(-90 817 443)">450</text>
<text x="753" y="461">2650</text>
</g>
<g font-size="6.7">
<text x="748" y="96">ALL SOILS</text>
<text x="224" y="149">LEFT BANK</text>
<text x="426" y="155">RIGHT BANK</text>
<text x="746" y="153">SOFT ROCK</text>
<text x="493" y="335" transform="rotate(90 493 335)">SLOPE 2 : 1</text>
<text x="375" y="337" transform="rotate(90 375 337)">SLOPE 1.5:1</text>
<text x="212" y="370" transform="rotate(-90 212 370)">SLOPE 2 : 1</text>
<text x="287" y="368" transform="rotate(-90 287 368)">SLOPE 1.5:1</text>
</g>
<g font-size="6.3">
<text x="1024" y="639">GOVERNMENT OF ANDHRA PRADESH</text>
<text x="1024" y="647">IRRIGATION &amp; CAD DEPARTMENT</text>
<text x="1024" y="664">GANDIKOTA LIFT IRRIGATION SCHEME</text>
<text x="1026" y="672">SANTHAKOVUR DISTRIBUTORY</text>
<text x="1024" y="690">DOUBLE LANE ROAD BRIDGE AT KM. 14.710</text>
<text x="1039" y="697">GENERAL PLAN AND SECTIONS</text>
<text x="1026" y="710">M/S KBL - MCCL (JV)</text>
<text x="1025" y="720">PUNE</text>
<text x="1026" y="737">PADMA ENGINEERING TEAM</text>
<text x="1025" y="747">3A, JAIN AASHRITA, 274, 3RT,</text>
<text x="1025" y="756">S.R.NAGAR, HYDERABAD - 38</text>
</g>
<g font-size="5.6">
<text x="935" y="70">1. ALL DIMENSIONS ARE IN MILLIMETRES AND LEVELS ARE IN METRES UNLESS</text>
<text x="937" y="78">OTHERWISE SPECIFIED.</text>
<text x="935" y="87">2. DO NOT SCALE THE DRAWING. ONLY FIGURED DIMENSIONS SHALL BE FOLLOWED.</text>
<text x="935" y="95">3. THE DOUBLE LANE ROAD BRIDGE IS DESIGNED FOR A CARRIAGE WAY WIDTH OF 7.5M.</text>
<text x="941" y="104">AND FOR ONE LANE OF IRC CLASS 'AA' LOADING OR TWO LANES OF IRC CLASS 'A' LOADING.</text>
<text x="935" y="113">4. THE BRIDGE IS DESIGNED ADOPTING THE FOLLOWING IRC AND IS CODES.</text>
<text x="942" y="121">i.</text>
<text x="951" y="121">IRC - 5 - 1998</text>
<text x="942" y="130">ii.</text>
<text x="951" y="130">IRC - 6 - 2000</text>
<text x="942" y="138">iii. IRC - 21- 2000</text>
<text x="942" y="147">iv. IRC - 78- 2000</text>
<text x="942" y="155">v.</text>
<text x="951" y="155">IRC - 83- 2000</text>
<text x="942" y="164">vi. IS 456 - 2000</text>
<text x="942" y="173">vii. IS 383</text>
<text x="935" y="181">5. THE SPECIFICATIONS PROPOSED FOR THE VARIOUS COMPONENTS OF THE STRUCTURE</text>
<text x="941" y="190">ARE AS FOLLOWS.</text>
<text x="943" y="221">1</text>
<text x="962" y="221">WEARING COAT OF SLAB</text>
<text x="1071" y="221">CC M30</text>
<text x="1137" y="221">20 MM</text>
<text x="943" y="230">2</text>
<text x="962" y="230">DECK SLAB</text>
<text x="1071" y="230">RCC M25</text>
<text x="1137" y="230">20 MM</text>
<text x="943" y="239">3</text>
<text x="962" y="239">BED BLOCK OVER ABUTMENT</text>
<text x="1071" y="239">RCC M20</text>
<text x="1137" y="239">20 MM</text>
<text x="943" y="248">4</text>
<text x="962" y="248">ABUTMENT,RETURN</text>
<text x="1071" y="248">CC M15</text>
<text x="1137" y="248">20 MM</text>
<text x="943" y="257">5</text>
<text x="962" y="258">ABUTMENT,RETURN FOUNDATION</text>
<text x="1071" y="258">CC M15</text>
<text x="1137" y="258">20 MM</text>
<text x="943" y="267">6</text>
<text x="962" y="267">APPROACH SLAB</text>
<text x="1071" y="267">RCC M20</text>
<text x="1137" y="267">20 MM</text>
<text x="943" y="276">7</text>
<text x="962" y="276">LINING FOR CANAL</text>
<text x="1071" y="276">CC M15</text>
<text x="1137" y="276">20 MM</text>
<text x="940" y="343">1</text>
<text x="960" y="343">DISCHARGE REQUIRED</text>
<text x="1058" y="343">1.922 CUMECS</text>
<text x="940" y="352">2</text>
<text x="960" y="352">DISCHARGE DESIGNED</text>
<text x="1058" y="352">1.940 CUMECS</text>
<text x="940" y="362">3</text>
<text x="960" y="362">BED WIDTH</text>
<text x="1058" y="362">3.00 M</text>
<text x="940" y="371">4</text>
<text x="960" y="371">FULL SUPPLY DEPTH</text>
<text x="1058" y="371">0.850 M</text>
<text x="940" y="380">5</text>
<text x="960" y="380">VELOCITY</text>
<text x="1058" y="380">0.534 M/SEC</text>
<text x="940" y="389">6</text>
<text x="960" y="389">BED FALL</text>
<text x="1058" y="389">1 IN 3500</text>
<text x="940" y="398">7</text>
<text x="960" y="398">SIDE SLOPES ( HDR/ SOILS )</text>
<text x="1058" y="398">1.5 : 1</text>
<text x="940" y="407">8</text>
<text x="960" y="407">COEFFICIENT OF RUGOSITY</text>
<text x="1058" y="407">0.0225</text>
<text x="940" y="417">9</text>
<text x="960" y="417">CANAL BED LEVEL</text>
<text x="1058" y="417">+ 239.795 M</text>
<text x="940" y="426">10</text>
<text x="960" y="426">FULL SUPPLY LEVEL</text>
<text x="1058" y="426">+ 240.645 M</text>
<text x="940" y="435">11</text>
<text x="960" y="435">TOP OF BANK LEVEL</text>
<text x="1058" y="435">+ 241.245 M</text>
<text x="960" y="443">EXSISTING ROAD LEVEL</text>
<text x="1058" y="443">+ 242.183 M</text>
<text x="940" y="444">12</text>
<text x="940" y="453">13</text>
<text x="959" y="453">PROPOSED ROAD LEVEL</text>
<text x="1057" y="453">+ 242.183 M</text>
<text x="959" y="462">SKEW ANGLE</text>
<text x="1058" y="462">0 °</text>
<text x="940" y="462">14</text>
<text x="940" y="470">15</text>
<text x="959" y="470">FREE BOARD</text>
<text x="1057" y="470">0.600M</text>
<text x="940" y="479">16</text>
<text x="959" y="479">TOP WIDTH OF BANKS</text>
<text x="1057" y="479">4.500/2.500</text>
<text x="940" y="554">1</text>
<text x="960" y="554">ABUTMENT</text>
<text x="1047" y="554">24.847</text>
<text x="1072" y="554">(-) 3.098</text>
<text x="1097" y="554">19.675</text>
<text x="1121" y="554">0.901</text>
<text x="940" y="570">2</text>
<text x="960" y="570">RETURN WALL</text>
<text x="1047" y="570">19.960</text>
<text x="1072" y="570">(-) 4.745</text>
<text x="1097" y="570">14.395</text>
<text x="1121" y="570">0.714</text>
<text x="936" y="600">1. DRAWING NO. PET/DLB/002/2009 - RCC DETAILS OF PIER, PIER FOOTING AND ABUTMENT</text>
<text x="950" y="791">PET/DLB/001/2009</text>
<text x="1034" y="791">1 OF 2</text>
<text x="1076" y="791">AS INDICATED</text>
<text x="1140" y="791">09/08/2009</text>
</g>
<g font-size="5.3">
<text x="784" y="84">+ 242.183</text>
<text x="786" y="105">+ 241.683</text>
<text x="294" y="118">75 MM THICK WEARING COAT</text>
<text x="409" y="125">20 MM THICK</text>
<text x="326" y="127">DECK SLAB</text>
<text x="409" y="131">EXPANSION JOINT</text>
<text x="330" y="134">(RCC M 25)</text>
<text x="406" y="150">Pro. R.L.</text>
<text x="136" y="155">Ext. R.L.</text>
<text x="217" y="155">Pro. R.L. + 242.183</text>
<text x="301" y="155">R.L. + 242.183</text>
<text x="404" y="156">+ 242.183</text>
<text x="490" y="153">MALLYALA</text>
<text x="134" y="161">+ 242.183</text>
<text x="160" y="159">LAVANUR</text>
<text x="511" y="161">Ext. R.L. + 242.183</text>
<text x="117" y="172">APPROACH SLAB IN RCC M20</text>
<text x="210" y="174">T.B.L+ 241.245</text>
<text x="280" y="172">1.5</text>
<text x="288" y="179">1.0</text>
<text x="117" y="180">225 TH WELL CONSOLIDATED</text>
<text x="315" y="180">FSL +240.645</text>
<text x="149" y="187">GRAVEL BASE</text>
<text x="284" y="192">1.5</text>
<text x="374" y="192">1.5</text>
<text x="284" y="196">1</text>
<text x="312" y="196">CBL +239.795</text>
<text x="377" y="197">1</text>
<text x="155" y="201">ABUTMENT IN CC M15</text>
<text x="322" y="204">+239.695</text>
<text x="427" y="206">+239.395</text>
<text x="428" y="215">+238.945</text>
<text x="138" y="230">ABUTMENT FOUNDATION IN CC M15</text>
<text x="772" y="293">20 MM THICK EXPANSION JOINT</text>
<text x="630" y="299">75 MM THICK WEARING COAT</text>
<text x="119" y="332">A.G.L + 242.183</text>
<text x="310" y="331">100 MM THICK LINING</text>
<text x="520" y="332">A.G.L + 242.183</text>
<text x="822" y="333">Pro. R.L. + 242.183</text>
<text x="311" y="339">FOR BED IN CC M 15</text>
<text x="224" y="342">T.B.L+ 241.245</text>
<text x="420" y="342">T.B.L+ 241.245</text>
<text x="315" y="358">CBL +239.795</text>
<text x="693" y="364">+241.593</text>
<text x="836" y="366">225 TH WELL CONSOLIDATED</text>
<text x="837" y="373">GRAVEL BASE</text>
<text x="848" y="386">APPROACH SLAB IN RCC M20</text>
<text x="821" y="410">ABUTMENT IN CC M15</text>
<text x="823" y="432">+239.395</text>
<text x="751" y="441">M15</text>
<text x="824" y="449">+238.945</text>
<text x="603" y="462">ABUTMENT FOUNDATION IN CC M15</text>
<text x="123" y="466">Pro. R.L. + 242.183</text>
<text x="485" y="466">Pro. R.L. + 242.183</text>
</g>
<g font-size="5.3" fill="#f00">
<text x="233" y="87">3500</text>
<text x="272" y="87">400</text>
<text x="328" y="87">6000</text>
<text x="386" y="87">400</text>
<text x="422" y="87">3500</text>
<text x="401" y="117">20</text>
<text x="233" y="142">2500</text>
<text x="431" y="142">4500</text>
<text x="317" y="168" transform="rotate(-90 317 168)">515</text>
<text x="377" y="179" transform="rotate(-90 377 179)">600</text>
<text x="327" y="188">3000</text>
<text x="300" y="193" transform="rotate(-90 300 193)">850</text>
<text x="418" y="197" transform="rotate(-90 418 197)">1360</text>
<text x="276" y="209">300</text>
<text x="381" y="209">300</text>
<text x="397" y="209">300</text>
<text x="240" y="213" transform="rotate(-90 240 213)">450</text>
<text x="422" y="213" transform="rotate(-90 422 213)">450</text>
<text x="267" y="220">2650</text>
<text x="388" y="220">2300</text>
<text x="233" y="319">2500</text>
<text x="278" y="319">2175</text>
<text x="327" y="319">3000</text>
<text x="377" y="319">2175</text>
<text x="441" y="319">4500</text>
<text x="318" y="383" transform="rotate(-90 318 383)">200</text>
<text x="403" y="414">300</text>
<text x="197" y="487" transform="rotate(-90 197 487)">7500</text>
<text x="469" y="488" transform="rotate(-90 469 488)">7500</text>
<text x="434" y="521">3500</text>
<text x="267" y="562">2650</text>
<text x="388" y="562">2650</text>
</g>
</svg>
